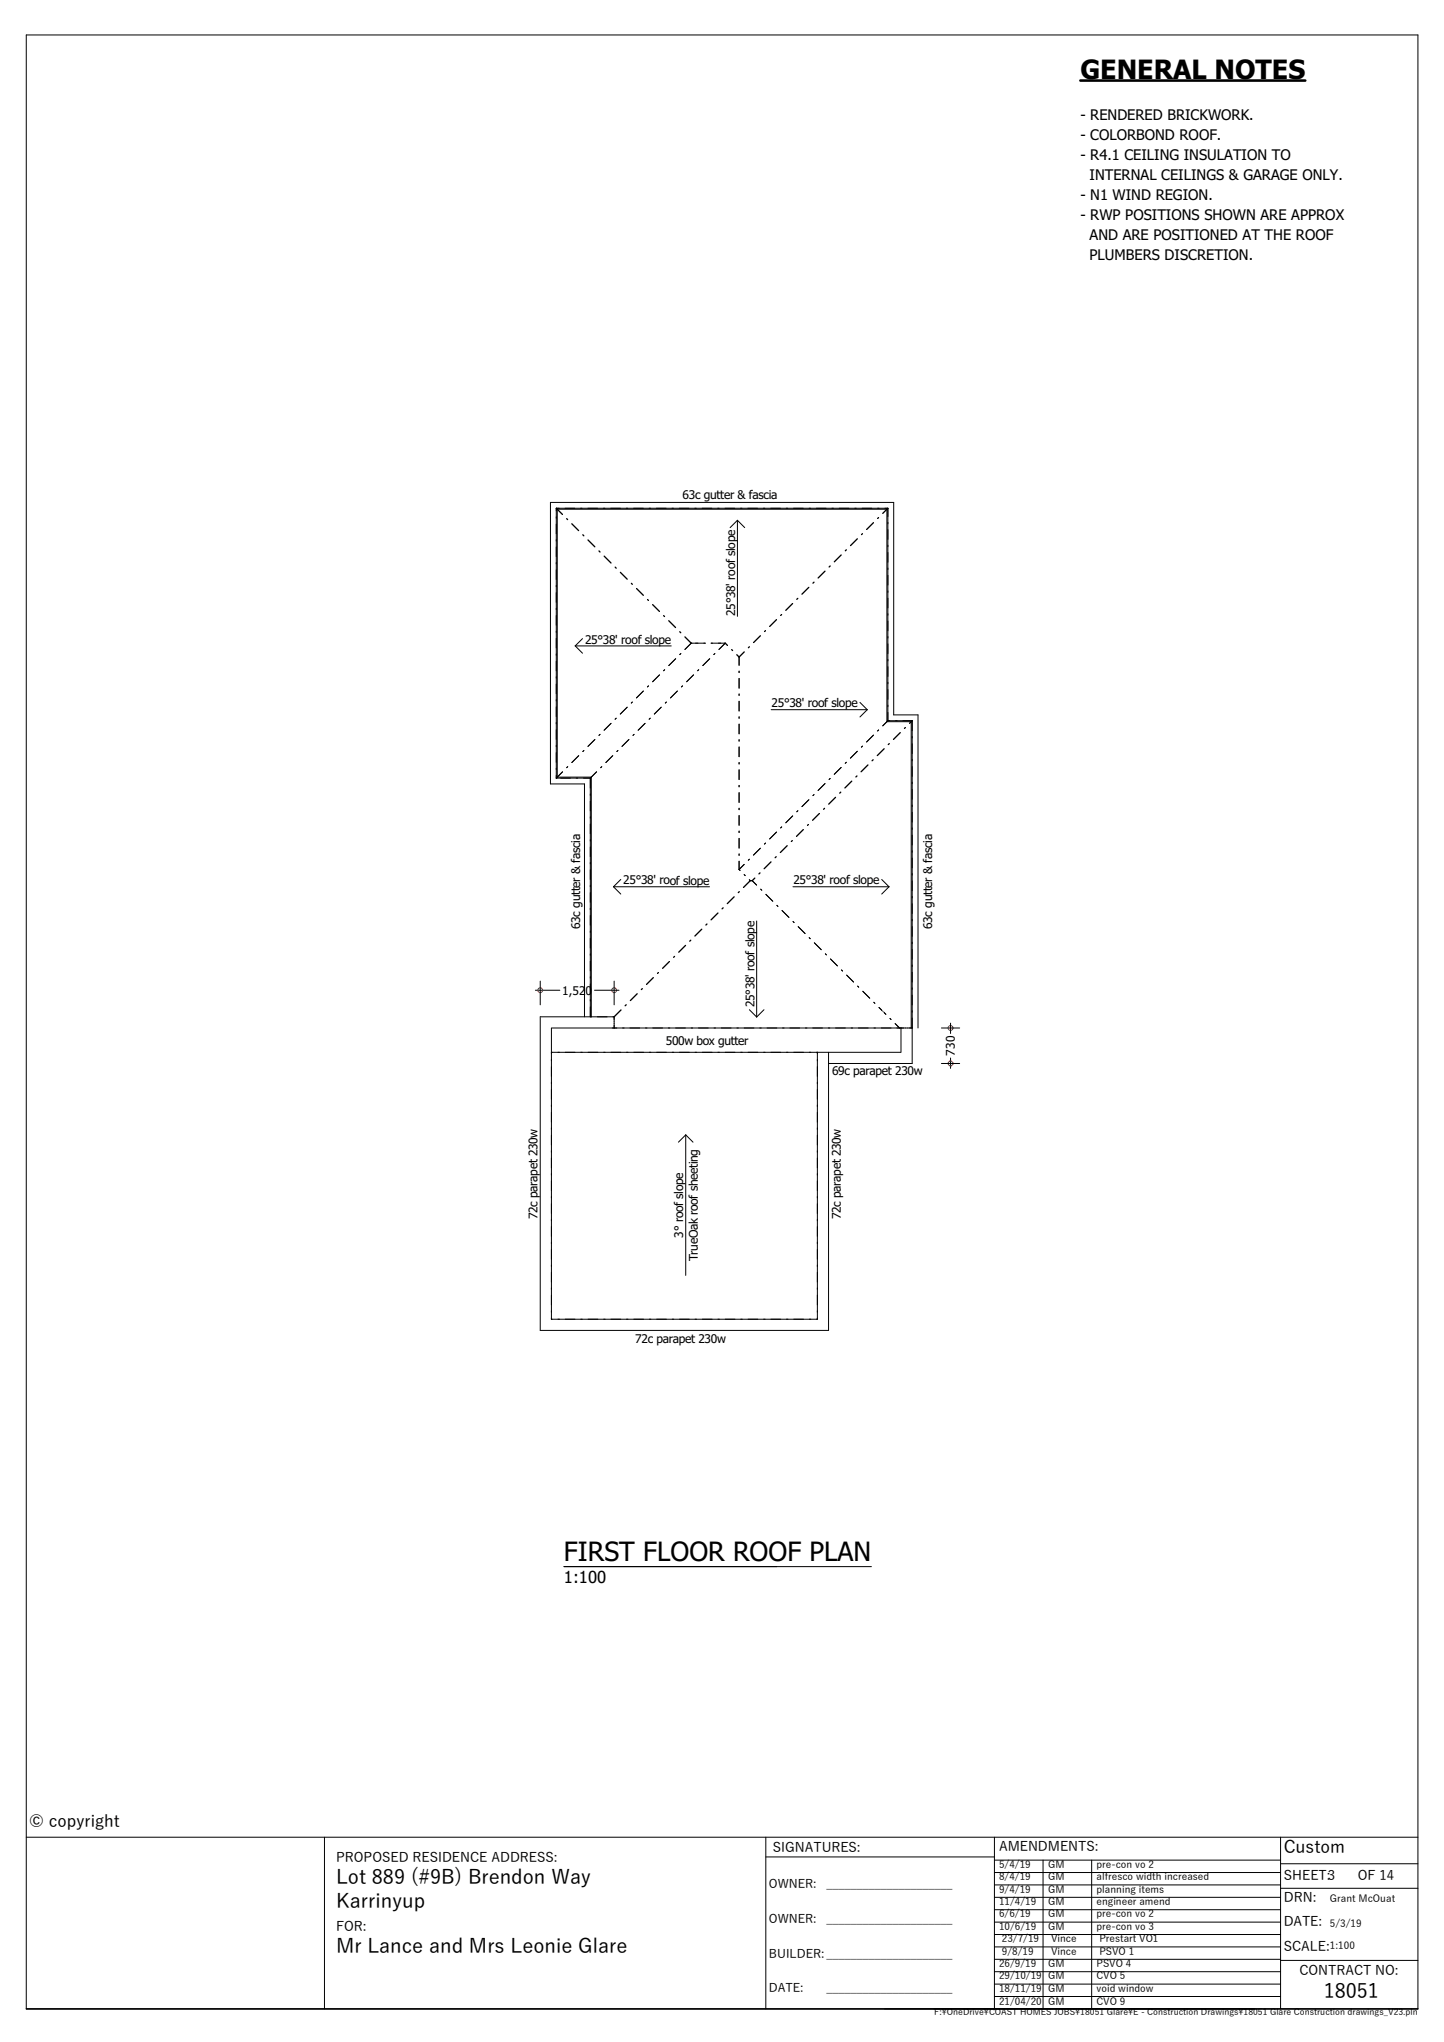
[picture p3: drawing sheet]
<svg xmlns="http://www.w3.org/2000/svg" width="297mm" height="420mm" viewBox="0 0 297 420" stroke-linecap="round" stroke-linejoin="round" font-family="sans-serif">
<g fill="none" stroke="#000" stroke-width=".21">
<path d="M5.4 7.2h286.2v406h-286.2zM5.4 377.9h286.2M66.7 377.9v35.3M157.5 377.9v35.3M204.5 377.9v35.3M263.4 377.9v35.3M157.5 381.9h47M204.5 397.9h58.9M204.5 395.3h58.9M204.5 392.8h58.9M204.5 390.2h58.9M204.5 387.7h58.9"/>
<path d="M204.5 385.1h58.9M204.5 382.6h58.9M214.5 382.6v30.6M224.5 382.6v30.6M263.4 383.3h28.2M263.4 388.4h28.2M204.5 408.1h58.9M204.5 405.5h58.9M204.5 403h58.9M204.5 400.4h58.9M204.5 410.6h58.9M263.4 403.2h28.2"/>
</g>
<!-- layer: K1  TEXT-(notes) -->
<path d="M222.2 16.6h46.3" fill="none" stroke="#000" stroke-width=".53"/>
<!-- layer: D1  WALLS-(external) -->
<g fill="#fff">
<path d="M169.5 217.8l.9 .9v54.9l-.9-.9z" fill-rule="evenodd"/>
<path d="M169 217.3l.5 .5v54.9l-.5-.5z" fill-rule="evenodd"/>
<path d="M168.1 216.4l.9 .9v54.9l-.9-.9z" fill-rule="evenodd"/>
</g>
<path d="M168.1 216.4v54.9M170.4 218.7v54.9" fill="none" stroke="#000" stroke-width=".21"/>
<g fill="#fff">
<path d="M111.1 273.6l.9-.9h57.5l.9 .9z" fill-rule="evenodd"/>
<path d="M112 272.7l.5-.5h56.5l.5 .5z" fill-rule="evenodd"/>
<path d="M113.4 271.3h54.7l.9 .9h-56.5z" fill-rule="evenodd"/>
</g>
<path d="M111.1 273.6h59.3M113.4 271.3h54.7" fill="none" stroke="#000" stroke-width=".21"/>
<g fill="#fff">
<path d="M111.1 209.1l.9 .9v62.7l-.9 .9z" fill-rule="evenodd"/>
<path d="M112 210l.5 .5v61.7l-.5 .5z" fill-rule="evenodd"/>
<path d="M112.5 210.5l.9 .9v59.9l-.9 .9z" fill-rule="evenodd"/>
</g>
<path d="M111.1 209.1v64.5M113.4 211.4v59.9" fill="none" stroke="#000" stroke-width=".21"/>
<g fill="#fff">
<path d="M111.1 209.1h15.2v.9h-14.3z" fill-rule="evenodd"/>
<path d="M112 210h14.3v.5h-13.8z" fill-rule="evenodd"/>
<path d="M112.5 210.5h13.8v.9h-12.9z" fill-rule="evenodd"/>
</g>
<path d="M111.1 209.1h15.2v2.3h-12.9" fill="none" stroke="#000" stroke-width=".21"/>
<g fill="#fff">
<path d="M169.5 217.8h17.2l.9 .9h-17.2z" fill-rule="evenodd"/>
<path d="M169 217.3h17.2l.5 .5h-17.2z" fill-rule="evenodd"/>
<path d="M168.1 216.4h17.2l.9 .9h-17.2z" fill-rule="evenodd"/>
</g>
<path d="M168.1 216.4h17.2M170.4 218.7h17.2" fill="none" stroke="#000" stroke-width=".21"/>
<g fill="#fff">
<path d="M186.7 211.4h.9v7.3l-.9-.9z" fill-rule="evenodd"/>
<path d="M186.2 211.4h.5v6.4l-.5-.5z" fill-rule="evenodd"/>
<path d="M185.3 211.4h.9v5.9l-.9-.9z" fill-rule="evenodd"/>
</g>
<path d="M185.3 216.4v-5h2.3v7.3" fill="none" stroke="#000" stroke-width=".21"/>
<!-- layer: J1  ROOF-(cover) -->
<g fill="none" stroke="#000" stroke-width=".21">
<path d="M114.4 104.5l1.3 1.3M114.4 104.5v.6M114.4 106.3v.3M114.4 107.8v2M114.4 111v.3M114.4 112.5v2M114.4 115.7v.3M114.4 117.2v2M114.4 104.5h.6M116.2 104.5h2M116.6 106.7l.2 .2M117.6 107.7l1.4 1.5"/>
<path d="M119.4 104.5h.3M119.9 110l.2 .2M120.9 104.5h2M120.9 111.1l1.5 1.4M123.2 113.3l.2 .2M124.1 104.5h.3M124.3 114.4l1.4 1.4M125.6 104.5h2M126.5 116.6l.2 .3M127.6 117.7l1.4 1.4M128.8 104.5h.3M129.8 120l.3 .2"/>
<path d="M130.3 104.5h2M133.5 104.5h.3M135 104.5h2M138.2 104.5h.3M139.7 104.5h2M142.9 104.5h.3M144.4 104.5h2M147.6 104.5h.3M149.1 104.5h2M151.7 107v19.8M151.7 107l1.5 1.5M151.7 107l-1.5 1.5"/>
<path d="M152.3 104.5h.3M153.8 104.5h2M157 104.5h.3M158.5 104.5h2M161.7 104.5h.3M163.2 104.5h2M166.4 104.5h.3M167.4 119.7l-.2 .2M167.9 104.5h2M169.7 117.5l-1.4 1.4M170.7 116.4l-.2 .2M171.1 104.5h.3"/>
<path d="M172.6 104.5h2M173 114.1l-1.4 1.5M174.1 113.1l-.2 .2M175.8 104.5h.3M176.3 110.8l-1.4 1.4M177.3 104.5h2M177.4 109.8l-.2 .2M179.7 107.5l-1.5 1.4M180.5 104.5h.3M180.7 106.4l-.2 .3M182 104.5h.6M182.6 104.5l-1 1.1"/>
<path d="M182.6 104.5v1.7M182.6 107.4v.3M182.6 108.9v2M182.6 112.1v.3M182.6 113.6v2M182.6 116.8v.3M182.6 118.3v2M114.4 120.4v.3M114.4 121.9v2M114.4 125.1v.3M114.4 126.6v2M114.4 129.8v.3"/>
<path d="M114.4 131.3v2M114.4 134.5v.3M114.4 136v2M114.4 139.2v.3M118.3 132.9h19.8M118.3 132.9l1.5 1.5M119.8 131.4l-1.5 1.5M130.9 121l1.4 1.4M133.2 123.3l.2 .2M134.2 124.4l1.4 1.4M135.6 138.8l-1.4 1.4M136.5 126.6l.2 .2"/>
<path d="M136.7 137.7l-.2 .3M137.6 127.7l1.4 1.4M139 135.5l-1.4 1.4M139.8 129.9l.2 .3M140 134.4l-.2 .2M140.9 131l1.3 1.3M142.2 132.3l-1.3 1.3M142.2 132.3h2.9M142.6 138.8l-1.4 1.4M143.7 137.7l-.2 .3M146 135.5l-1.4 1.4M146.3 132.3h2.9"/>
<path d="M147 134.4l-.2 .2M149.2 132.3l-1.3 1.3M149.2 132.3l.4 .5M150.5 133.6l.2 .2M151.5 134.7l.5 .4M152 135.1v1.7M152 138v.3M152 139.5v2M153.1 134.1l-1.1 1M154.1 133l-.2 .2M156.4 130.8l-1.4 1.4M157.5 129.7l-.3 .2"/>
<path d="M159.7 127.4l-1.4 1.5M160.8 126.4l-.2 .2M163 124.1l-1.4 1.4M164.1 123.1l-.2 .2M166.4 120.8l-1.5 1.4M182.6 121.5v.3M182.6 123v2M182.6 126.2v.3M182.6 127.7v2M182.6 130.9v.3M182.6 132.4v2M182.6 135.6v.3"/>
<path d="M182.6 137.1v2M114.4 140.7v2M114.4 143.9v.3M114.4 145.4v2M114.4 148.6v.3M114.4 150.1v2M114.4 153.3v.3M114.4 154.8v2M114.4 158v.3M114.4 159.5v.5M115.7 158.8l-1.3 1.2M116.8 157.7l-.2 .2"/>
<path d="M119 155.4l-1.4 1.4M120.1 154.4l-.2 .2M122.4 152.1l-1.5 1.4M122.7 158.8l-1.3 1.2M123.4 151l-.2 .3M123.8 157.7l-.2 .2M125.7 148.8l-1.4 1.4M126 155.4l-1.4 1.4M126.7 147.7l-.2 .2M127.1 154.4l-.2 .2M129 145.5l-1.4 1.4M129.4 152.1l-1.5 1.4"/>
<path d="M130.1 144.4l-.3 .2M130.4 151l-.2 .3M132.3 142.1l-1.4 1.4M132.7 148.8l-1.4 1.4M133.4 141.1l-.2 .2M133.7 147.7l-.2 .2M136 145.5l-1.4 1.4M137.1 144.4l-.3 .2M139.3 142.1l-1.4 1.4M140.4 141.1l-.2 .2M152 142.7v.3M152 144.2v2"/>
<path d="M152 147.4v.3M152 148.9v2M152 152.1v.3M152 153.6v2M152 156.8v.3M152 158.3v2M158.6 146h19.8M173 157.8l-1.4 1.5M174.1 156.8l-.2 .2M176.3 159.6l-.3 .2M176.3 154.5l-1.4 1.4M176.9 144.5l1.5 1.5"/>
<path d="M177.4 153.5l-.2 .2M178.4 146l-1.5 1.5M178.5 157.3l-1.4 1.4M179.6 156.3l-.2 .2M179.7 151.2l-1.5 1.4M180.7 150.1l-.2 .3M181.8 154l-1.4 1.4M182.6 148.2l-1 1.1M182.6 140.3v.3M182.6 141.8v2M182.6 145v.3M182.6 146.5v1.7"/>
<path d="M182.6 148.2h.4M182.9 153l-.2 .2M184.2 148.2h.3M185.2 150.7l-1.4 1.4M185.7 148.2h1.9M186.2 149.6l-.2 .2M187.6 148.2l-.5 .6M187.6 148.2v2.1M187.6 151.5v.3M187.6 153v2M187.6 156.2v.3M187.6 157.7v2"/>
<path d="M114.4 160h.2M115.3 160h2M118.5 160h.3M120 160h1.4M121.4 160v2.1M121.4 163.3v.3M121.4 164.8v2M121.4 168v.3M121.4 169.5v2M121.4 172.7v.3M121.4 174.2v2M121.4 177.4v.3"/>
<path d="M121.4 178.9v2M152 178.8l.2 .2M152 161.5v.3M152 163v2M152 166.2v.3M152 167.7v2M152 170.9v.3M152 172.4v2M152 175.6v.3M152 177.1v1.7M153.1 179.9l.2 .2M153.1 177.8l-1.1 1"/>
<path d="M154.1 176.7l-.2 .2M156.3 179.5l-.2 .3M156.4 174.5l-1.4 1.4M157.5 173.4l-.3 .2M158.6 177.3l-1.4 1.4M159.6 176.2l-.2 .2M159.7 171.1l-1.4 1.5M160.8 170.1l-.2 .2M161.9 174l-1.4 1.4M163 172.9l-.2 .2M163 167.8l-1.4 1.4M164.1 166.8l-.2 .2"/>
<path d="M165.2 170.6l-1.4 1.4M166.3 169.6l-.2 .2M166.4 164.5l-1.5 1.4M167.4 163.4l-.2 .2M168.5 167.3l-1.4 1.4M169.6 166.2l-.2 .3M169.7 161.2l-1.4 1.4M170.7 160.1l-.2 .2M171.9 164l-1.4 1.4M172.9 162.9l-.2 .2M175.2 160.7l-1.4 1.4M187.6 160.9v.3"/>
<path d="M187.6 162.4v2M187.6 165.6v.3M187.6 167.1v2M187.6 170.3v.3M187.6 171.8v2M187.6 175v.3M187.6 176.5v2M187.6 179.7v.3M121.4 182.1v.3M121.4 183.6v2M121.4 186.8v.3M121.4 188.3v2"/>
<path d="M121.4 191.5v.3M121.4 193v2M121.4 196.2v.3M121.4 197.7v2M126.2 182.4h19.7M126.2 182.4l1.5 1.5M127.7 180.9l-1.5 1.5M137.7 197.8l-1.4 1.4M138.8 196.7l-.3 .2M141 194.4l-1.4 1.4M142.1 193.4l-.2 .2M144.3 191.1l-1.4 1.4"/>
<path d="M145.4 190l-.2 .3M147.7 187.8l-1.4 1.4M148.7 186.7l-.2 .2M151 184.5l-1.4 1.4M152.1 183.4l-.3 .2M154.1 180.9l.2 .2M154.3 181.1l-1.4 1.5M154.3 181.1h.4M154.7 181.1l.9 .9M155.3 180.6l-.6 .5M155.6 189.4v19.8M156.5 182.9l.2 .2"/>
<path d="M157.5 184l1.4 1.4M159.8 186.2l.2 .2M160.8 187.3l1.5 1.4M163.1 182.4h19.8M163.1 189.5l.2 .2M164.2 190.6l1.4 1.4M166.4 192.9l.2 .2M167.5 193.9l1.4 1.4M169.8 196.2l.2 .2M170.8 197.2l1.4 1.5M173.1 199.5l.2 .2M181.4 180.9l1.5 1.5"/>
<path d="M182.9 182.4l-1.5 1.5M187.6 181.2v2M187.6 184.4v.3M187.6 185.9v2M187.6 189.1v.3M187.6 190.6v2M187.6 193.8v.3M187.6 195.3v2M187.6 198.5v.3M187.6 200v2M110.1 203.7h5M111.1 201.8v4.9"/>
<path d="M113.4 216.7v-.3h54.7v.3M113.4 217.9v.3M113.4 219.4v2M121.4 200.9v.3M121.4 202.4v2M121.4 205.6v.3M121.4 207.1v2h.3M122.3 203.7h5M122.9 209.1h2M125.9 211.4h60M126.1 209.1h.2M126.3 210.9v.5"/>
<path d="M126.3 201.8v4.9M127.7 207.7l-1.4 1.4v.6M128.8 206.7l-.2 .2M131.1 204.4l-1.5 1.4M132.1 203.3l-.2 .3M134.4 201.1l-1.4 1.4M135.4 200l-.2 .2M154.1 207.7l1.5 1.5M157.1 207.7l-1.5 1.5M168.1 217.9v.3M168.1 219.4v2M170.4 216.4v2.3"/>
<path d="M174.1 200.6l1.5 1.4M176.4 202.8l.2 .2M177.5 203.9l1.4 1.4M179.7 206.2l.2 .2M180.8 207.2l1.4 1.4M183.1 209.5l.2 .2M184.1 210.5l.9 .9M187.6 209.4v2h-.5M187.6 203.2v.3M187.6 204.7v2M187.6 207.9v.3M193.6 211.4h3.8"/>
<path d="M193.6 218.7h3.8M195.5 210.4v2.2M195.5 217.6v2.1M113.4 222.6v.3M113.4 224.1v2M113.4 227.3v.3M113.4 228.8v2M113.4 232v.3M113.4 233.5v2M113.4 236.7v.3M113.4 238.2v2M141 233.4v28.9"/>
<path d="M141 233.4l1.5 1.5M141 233.4l-1.5 1.5M168.1 222.6v.3M168.1 224.1v2M168.1 227.3v.3M168.1 228.8v2M168.1 232v.3M168.1 233.5v2M168.1 236.7v.3M168.1 238.2v2M113.4 241.4v.3M113.4 242.9v2"/>
<path d="M113.4 246.1v.3M113.4 247.6v2M113.4 250.8v.3M113.4 252.3v2M113.4 255.5v.3M113.4 257v2M168.1 241.4v.3M168.1 242.9v2M168.1 246.1v.3M168.1 247.6v2M168.1 250.8v.3M168.1 252.3v2"/>
<path d="M168.1 255.5v.3M168.1 257v2M113.4 271.1v.2h.2M113.4 260.2v.3M113.4 261.7v2M113.4 264.9v.3M113.4 266.4v2M113.4 269.6v.3M114.8 271.3h.3M116.3 271.3h2M119.5 271.3h.3M121 271.3h2"/>
<path d="M124.2 271.3h.3M125.7 271.3h2M128.9 271.3h.3M130.4 271.3h2M133.6 271.3h.3M135.1 271.3h2M138.3 271.3h.3M139.8 271.3h2M143 271.3h.3M144.5 271.3h2M147.7 271.3h.3M149.2 271.3h2"/>
<path d="M152.4 271.3h.3M153.9 271.3h2M157.1 271.3h.3M158.6 271.3h2M161.8 271.3h.3M163.3 271.3h2M166.5 271.3h.3M168.1 271.1v.2h-.1M168.1 260.2v.3M168.1 261.7v2M168.1 264.9v.3M168.1 266.4v2"/>
<path d="M168.1 269.6v.3"/>
</g>
<path d="M120.2 209.1v-47.9h-7v-57.9h70.6v43.7h5v64.4M121.4 209.1v-49.1h-7v-55.5h68.2v43.7h5v63.2M121.6 209.1v-49.3h-7v-55.1h67.8v43.7h5v63" fill="none" stroke="#000" stroke-width=".21"/>
<path d="M181.6 156.7v52.2M180.2 171.9l2.8 2.8M180.2 191.7l2.8 2.8" fill="none" stroke="#fff" stroke-width=".21"/>
<!-- layer: J1  ROOF-(cover) -->
<g fill="none" stroke="#eb0000" stroke-width=".21">
<circle cx="111.1" cy="203.7" r=".5"/>
<circle cx="126.3" cy="203.7" r=".5"/>
<circle cx="195.5" cy="218.7" r=".5"/>
<circle cx="195.5" cy="211.4" r=".5"/>
</g>
<path d="M116 322.2h63.2" fill="none" stroke="#000" stroke-width=".21"/>
<path d="M283.6 356.7h7.5v9.3h-7.5z" fill-rule="evenodd" fill="#fff"/>
<g font-size="5.5">
<text x="222.2" y="16.2">GENERAL NOTES</text>
<text x="116" y="321.1">FIRST FLOOR ROOF PLAN</text>
</g>
<g font-size="4.1">
<text x="69.1" y="387.5">Lot 889 (#9B) Brendon Way</text>
<text x="69.1" y="392.4">Karrinyup</text>
<text x="69.1" y="401.6">Mr Lance and Mrs Leonie Glare</text>
<text x="272.3" y="411">18051</text>
</g>
<text font-size="3.6" x="264" y="381">Custom</text>
<g font-size="3.4">
<text x="116" y="325.7">1:100</text>
<text x="6" y="375.8">© copyright</text>
</g>
<g font-size="3">
<text x="222.2" y="24.7">- RENDERED BRICKWORK.</text>
<text x="222.2" y="28.8">- COLORBOND ROOF.</text>
<text x="222.2" y="32.9">- R4.1 CEILING INSULATION TO</text>
<text x="222.2" y="41.1">- N1 WIND REGION.</text>
<text x="224.1" y="37">INTERNAL CEILINGS &amp; GARAGE ONLY.</text>
<text x="222.2" y="45.2">- RWP POSITIONS SHOWN ARE APPROX</text>
<text x="224.1" y="49.3">AND ARE POSITIONED AT THE ROOF</text>
<text x="224.1" y="53.5">PLUMBERS DISCRETION.</text>
</g>
<g font-size="2.7">
<text x="69.1" y="383">PROPOSED RESIDENCE ADDRESS:</text>
<text x="159" y="380.8">SIGNATURES:</text>
<text x="205.5" y="380.7">AMENDMENTS:</text>
<text x="264" y="386.8">SHEET:3</text>
<text x="279.2" y="386.8">OF 14</text>
<text x="264" y="391.3">DRN:</text>
<text x="69.1" y="397.2">FOR:</text>
<text x="264" y="401.2">SCALE:</text>
<text x="264" y="396.2">DATE:</text>
<text x="267.3" y="406.2">CONTRACT NO:</text>
</g>
<g font-size="2.5">
<text x="140.4" y="102.5">63c gutter &amp; fascia</text>
<text x="151.2" y="126.7" transform="rotate(-90 151.2 126.7)">25°38' roof slope</text>
<text x="120.3" y="132.4">25°38' roof slope</text>
<text x="158.7" y="145.5">25°38' roof slope</text>
<text x="128.2" y="181.9">25°38' roof slope</text>
<text x="163.2" y="181.9">25°38' roof slope</text>
<text x="119.3" y="191.1" transform="rotate(-90 119.3 191.1)">63c gutter &amp; fascia</text>
<text x="191.7" y="191.1" transform="rotate(-90 191.7 191.1)">63c gutter &amp; fascia</text>
<text x="115.6" y="204.6">1,520</text>
<text x="155.2" y="207.2" transform="rotate(-90 155.2 207.2)">25°38' roof slope</text>
<text x="137" y="214.8">500w box gutter</text>
<text x="171.1" y="221.1">69c parapet 230w</text>
<text x="196.4" y="217.1" transform="rotate(-90 196.4 217.1)">730</text>
<text x="110.5" y="250.8" transform="rotate(-90 110.5 250.8)">72c parapet 230w</text>
<text x="172.9" y="250.8" transform="rotate(-90 172.9 250.8)">72c parapet 230w</text>
<text x="140.5" y="254.5" transform="rotate(-90 140.5 254.5)">3° roof slope</text>
<text x="143.5" y="259.4" transform="rotate(-90 143.5 259.4)">TrueOak roof sheeting</text>
<text x="130.7" y="276.2">72c parapet 230w</text>
<text x="158.2" y="388.3">OWNER:</text>
<text x="170" y="388.3">_____________________</text>
<text x="158.2" y="395.6">OWNER:</text>
<text x="170" y="395.6">_____________________</text>
<text x="158.2" y="402.6">BUILDER:_____________________</text>
<text x="158.2" y="409.7">DATE:</text>
<text x="170" y="409.7">_____________________</text>
</g>
<g font-size="2.1">
<text x="205.5" y="384.2">5/4/19</text>
<text x="205.5" y="386.7">8/4/19</text>
<text x="205.5" y="389.3">9/4/19</text>
<text x="215.6" y="384.2">GM</text>
<text x="215.6" y="386.7">GM</text>
<text x="215.6" y="389.3">GM</text>
<text x="225.5" y="384.2">pre-con vo 2</text>
<text x="225.5" y="386.7">alfresco width increased</text>
<text x="225.5" y="389.3">planning items</text>
<text x="205.5" y="391.8">11/4/19</text>
<text x="205.5" y="394.4">6/6/19</text>
<text x="215.6" y="391.8">GM</text>
<text x="215.6" y="394.4">GM</text>
<text x="225.5" y="391.8">engineer amend</text>
<text x="225.5" y="394.4">pre-con vo 2</text>
<text x="273.5" y="391.2">Grant McOuat</text>
<text x="205.5" y="396.9">10/6/19</text>
<text x="206.1" y="399.5">23/7/19</text>
<text x="215.6" y="396.9">GM</text>
<text x="216.2" y="399.5">Vince</text>
<text x="225.5" y="396.9">pre-con vo 3</text>
<text x="226.1" y="399.5">Prestart VO1</text>
<text x="273.5" y="396.3">5/3/19</text>
<text x="273.5" y="401">1:100</text>
<text x="205.5" y="404.6">26/9/19</text>
<text x="205.5" y="407.1">29/10/19</text>
<text x="206.1" y="402">9/8/19</text>
<text x="215.6" y="404.6">GM</text>
<text x="215.6" y="407.1">GM</text>
<text x="216.2" y="402">Vince</text>
<text x="225.5" y="404.6">PSVO 4</text>
<text x="225.5" y="407.1">CVO 5</text>
<text x="226.1" y="402">PSVO 1</text>
<text x="205.5" y="409.8">18/11/19</text>
<text x="205.5" y="412.3">21/04/20</text>
<text x="215.6" y="409.8">GM</text>
<text x="215.6" y="412.3">GM</text>
<text x="225.5" y="409.8">void window</text>
<text x="225.5" y="412.3">CVO 9</text>
</g>
<text font-size="1.8" x="192.1" y="414.5">F:\OneDrive\COAST HOMES JOBS\18051 Glare\E - Construction Drawings\18051 Glare Construction drawings_V23.pln</text>
</svg>
